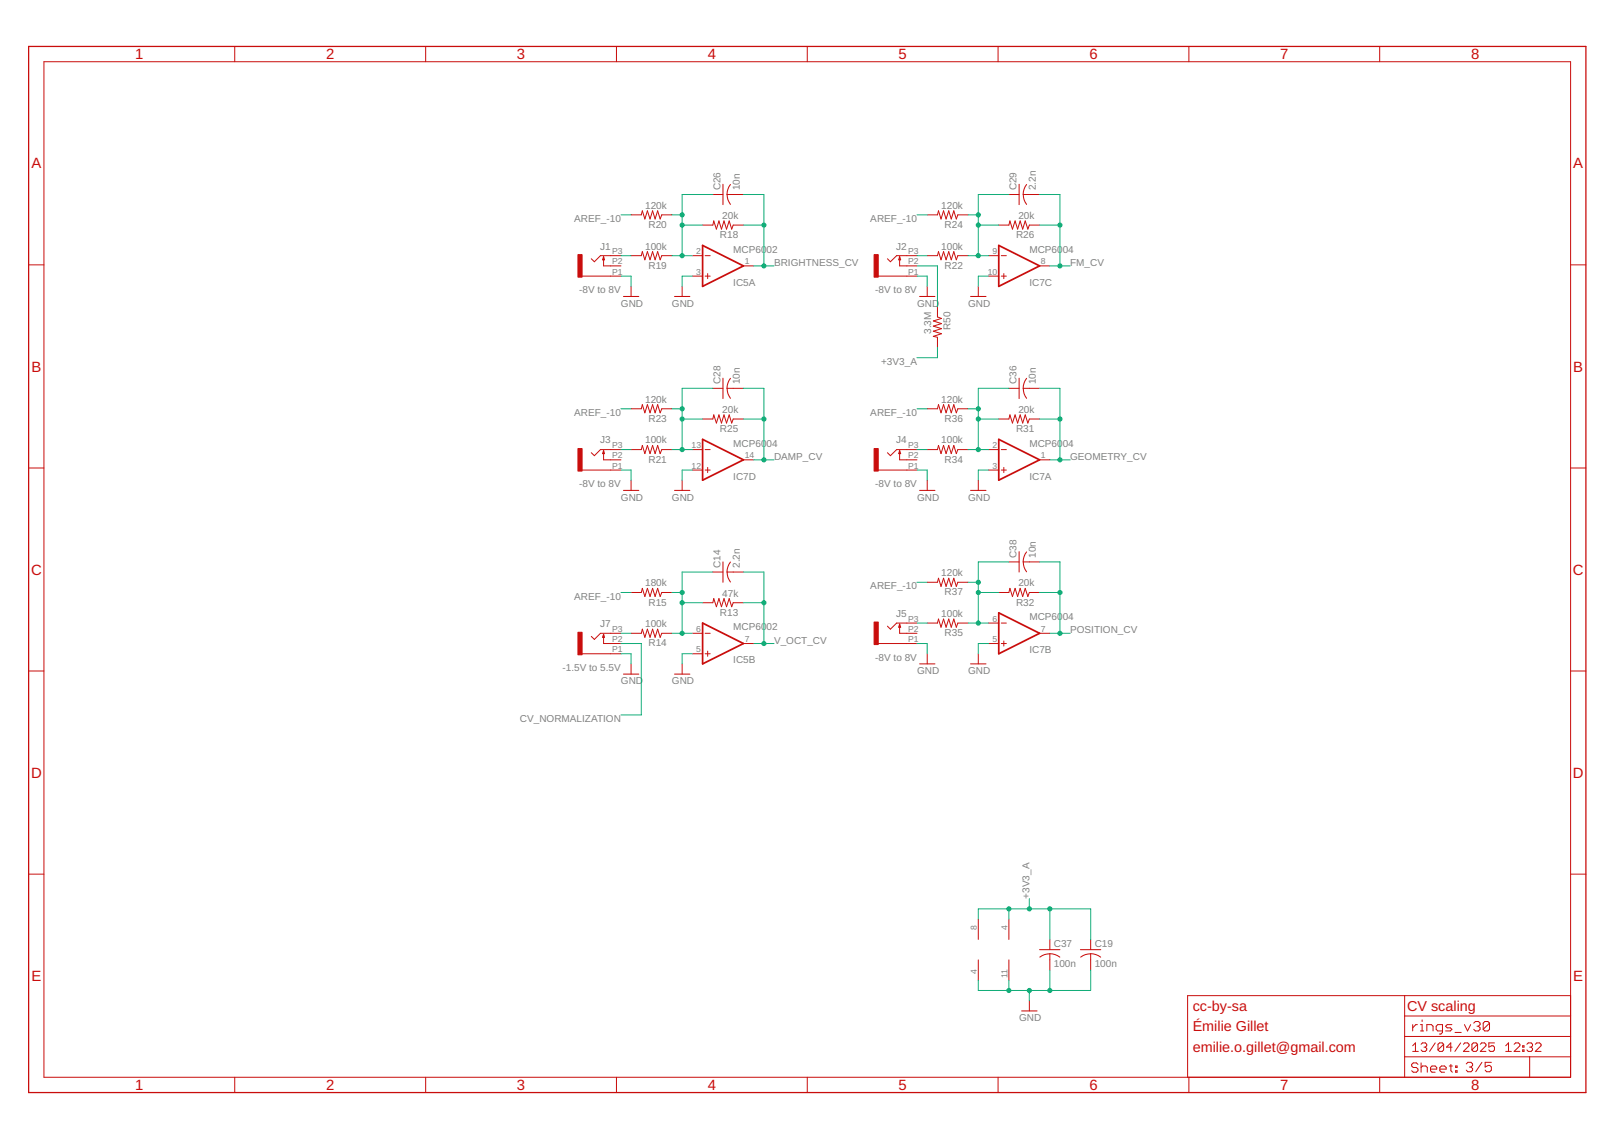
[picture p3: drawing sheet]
<svg xmlns="http://www.w3.org/2000/svg" width="297mm" height="210mm" viewBox="0 0 297 210" stroke-linecap="round" stroke-linejoin="round" font-family="sans-serif">
<g fill="none" stroke="#c90d0c" stroke-width=".18">
<path d="M8.1 11.4h281v187h-281zM43.2 8.6v2.8M78.3 8.6v2.8M113.5 8.6v2.8M148.6 8.6v2.8M183.7 8.6v2.8M218.8 8.6v2.8M253.9 8.6v2.8M116.1 39.6h1.9l.2-.8 .5 1.5 .4-1.5 .5 1.5 .5-1.5 .5 1.5 .4-1.5 .5 1.5 .3-.7h1.9M131.2 35.8h1.9M133.8 35.8h3M170.6 39.6h1.9l.2-.8 .5 1.5 .5-1.5 .4 1.5 .5-1.5 .5 1.5 .4-1.5 .5 1.5 .3-.7h1.9"/>
<path d="M185.7 35.8h1.9M188.3 35.8h3M5.3 48.8h2.8M107.1 50.8h7.2M111.1 47.3v1.7h3.2M114.3 47.1h-3.8l-1.1 1.1-.6-.6M116.1 47.1h1.9l.2-.8 .5 1.5 .4-1.5 .5 1.5 .5-1.5 .5 1.5 .4-1.5 .5 1.5 .3-.7h1.9M116.1 52.7v1.9M125.5 52.7v1.9M127.4 50.8h1.9M127.4 47.1h1.9M129.3 41.4h1.9l.2-.7 .4 1.5 .5-1.5 .5 1.5 .4-1.5 .5 1.5 .5-1.5 .5 1.5 .2-.8h1.9"/>
<path d="M129.8 50.8h.9M129.8 47.1h.9M130.2 50.4v.9M136.8 49h1.9M161.6 50.8h7.2M165.6 47.3v1.7h3.2M168.8 47.1h-3.8l-1.1 1.1-.6-.6M170.6 47.1h1.9l.2-.8 .5 1.5 .5-1.5 .4 1.5 .5-1.5 .5 1.5 .4-1.5 .5 1.5 .3-.7h1.9M170.6 52.7v1.9M172.5 56.5v1.9l.8 .2-1.5 .5 1.5 .5-1.5 .4 1.5 .5-1.5 .5 1.5 .4-1.5 .5 .7 .2v1.9M180 52.7v1.9M181.9 50.8h1.9"/>
<path d="M181.9 47.1h1.9M183.8 41.4h1.9l.2-.7 .4 1.5 .5-1.5 .5 1.5 .4-1.5 .5 1.5 .5-1.5 .5 1.5 .2-.8h1.9M184.3 50.8h.9M184.3 47.1h.9M184.7 50.4v.9M191.3 49h1.9M289.1 48.8h2.8M116.1 75.3h1.9l.2-.8 .5 1.5 .4-1.5 .5 1.5 .5-1.5 .5 1.5 .4-1.5 .5 1.5 .3-.7h1.9M129.3 77.2h1.9l.2-.8 .4 1.5 .5-1.5 .5 1.5 .4-1.5 .5 1.5 .5-1.5 .5 1.5 .2-.7h1.9M131.2 71.5h1.9M133.8 71.5h3M170.6 75.3h1.9l.2-.8 .5 1.5 .5-1.5 .4 1.5 .5-1.5 .5 1.5 .4-1.5 .5 1.5 .3-.7h1.9"/>
<path d="M183.8 77.2h1.9l.2-.8 .4 1.5 .5-1.5 .5 1.5 .4-1.5 .5 1.5 .5-1.5 .5 1.5 .2-.7h1.9M185.7 71.5h1.9M188.3 71.5h3M5.3 86.2h2.8M107.1 86.6h7.2M111.1 83v1.7h3.2M114.3 82.8h-3.8l-1.1 1.1-.6-.5M116.1 82.8h1.9l.2-.8 .5 1.5 .4-1.5 .5 1.5 .5-1.5 .5 1.5 .4-1.5 .5 1.5 .3-.7h1.9M116.1 88.4v1.9M125.5 88.4v1.9M127.4 86.6h1.9M127.4 82.8h1.9"/>
<path d="M129.8 86.6h.9M129.8 82.8h.9M130.2 86.1v.9M136.8 84.7h1.9M161.6 86.6h7.2M165.6 83v1.7h3.2M168.8 82.8h-3.8l-1.1 1.1-.6-.5M170.6 82.8h1.9l.2-.8 .5 1.5 .5-1.5 .4 1.5 .5-1.5 .5 1.5 .4-1.5 .5 1.5 .3-.7h1.9M170.6 88.4v1.9M180 88.4v1.9M181.9 86.6h1.9M181.9 82.8h1.9"/>
<path d="M184.3 86.6h.9M184.3 82.8h.9M184.7 86.1v.9M191.3 84.7h1.9M289.1 86.2h2.8M111.1 116.8v1.7h3.2M114.3 116.6h-3.8l-1.1 1.1-.6-.5M116.1 116.6h1.9l.2-.8 .5 1.5 .4-1.5 .5 1.5 .5-1.5 .5 1.5 .4-1.5 .5 1.5 .3-.7h1.9M116.1 109.1h1.9l.2-.8 .5 1.5 .4-1.5 .5 1.5 .5-1.5 .5 1.5 .4-1.5 .5 1.5 .3-.7h1.9M127.4 116.6h1.9M129.3 111h1.9l.2-.8 .4 1.5 .5-1.5 .5 1.5 .4-1.5 .5 1.5 .5-1.5 .5 1.5 .2-.7h1.9M129.8 116.6h.9"/>
<path d="M130.2 119.9v.9M131.2 105.3h1.9M133.8 105.3h3M136.8 118.5h1.9M161.6 118.5h7.2M165.6 114.9v1.7h3.2M168.8 114.7h-3.8l-1.1 1.1-.6-.5M170.6 114.7h1.9l.2-.7 .5 1.5 .5-1.5 .4 1.5 .5-1.5 .5 1.5 .4-1.5 .5 1.5 .3-.8h1.9M170.6 107.2h1.9l.2-.7 .5 1.5 .5-1.5 .4 1.5 .5-1.5 .5 1.5 .4-1.5 .5 1.5 .3-.8h1.9M181.9 118.5h1.9M181.9 114.7h1.9M183.8 109.1h1.9l.2-.8 .4 1.5 .5-1.5 .5 1.5 .4-1.5 .5 1.5 .5-1.5 .5 1.5 .2-.7h1.9"/>
<path d="M184.3 118.5h.9M184.3 114.7h.9M184.7 118v1M185.7 103.5h1.9M188.3 103.5h3M191.3 116.6h1.9M5.3 123.5h2.8M107.1 120.4h7.2M116.1 122.2v1.9M125.5 122.2v1.9M127.4 120.4h1.9M129.8 120.4h.9"/>
<path d="M170.6 120.4v1.8M180 120.4v1.8M289.1 123.5h2.8M5.3 161h2.8M180 169.2v3.8M180 176.7v3.8M185.7 169.2v3.8M185.7 176.7v3.8M193.2 173v1.9M193.2 175.6v3M200.7 173v1.9M200.7 175.6v3"/>
<path d="M289.1 161h2.8M43.2 198.4v2.8M78.3 198.4v2.8M113.5 198.4v2.8M148.6 198.4v2.8M183.7 198.4v2.8M189.4 184.3v1.8M218.8 198.4v2.8M253.9 198.4v2.8M258.5 194.6h30.6M258.5 183.3v15.1M258.5 190.8h30.6"/>
<path d="M258.5 187.1h30.6M260 188.7v1.1M260 192.6l.5-.6v1.6M260 193.6h1M260.9 188.7h-.3l-.6 .6M261 196l-.3-.3h-.6l-.3 .3v.3l.3 .3h.6l.3 .2v.3l-.3 .3h-.6l-.3-.3M261.4 188.7h.3v1.1M261.4 189.8h.6M261.5 192.3l.3-.3h.5l.3 .3v.3l-.3 .2M261.5 195.7v1.7M261.5 196.6l.3-.3h.6l.3 .3v.8M261.7 187.8v.3"/>
<path d="M262.1 192.8h.2M262.3 192.8l.3 .3v.2l-.3 .3h-.5l-.3-.3M262.6 189.8v-1.1h.8l.3 .3v.8M263.3 196.8h1.1v-.2l-.3-.3h-.6l-.2 .3v.5l.2 .3h.6M264.1 192l-1 1.6M265 196.8h1.1v-.2l-.2-.3h-.6l-.3 .3v.5l.3 .3h.6M265.5 189.8h-.9l-.3-.3v-.5l.3-.3h.9v1.4l-.3 .3h-.3M265.7 192.3v1l-.3 .3h-.5l-.3-.3M265.7 192.3l-.3-.3h-.5l-.3 .3v1M265.7 192.3l-1.1 1M266.7 196.3h.6M267 196v1.1l.3 .3"/>
<path d="M267.2 188.7h-.9l-.3 .3 .3 .3h.6l.3 .2-.3 .3h-.9M267.3 192.8h-1.1l.8-.8v1.6M267.8 190.1h1.1M267.9 196.3h.3v.3h-.3zM267.9 197.1h.3v.3h-.3zM268.8 192l-1 1.6M269.3 192.3l.3-.3h.5l.3 .3v.3l-1.1 1h1.1M269.5 188.7l.6 1.1 .6-1.1M269.9 195.9l.3-.3h.5l.3 .3v.3l-.3 .3M270.4 196.5h.3M270.7 196.5l.3 .3v.2l-.3 .3h-.5l-.3-.3M271.2 188.4l.3-.3h.6l.3 .3v.3l-.3 .3"/>
<path d="M271.8 189h.3M271.9 192.3v1l-.2 .3h-.6l-.2-.3M271.9 192.3l-.2-.3h-.6l-.2 .3v1M271.9 192.3l-1 1M272.1 189l.3 .3v.2l-.3 .3h-.6l-.3-.3M272.4 192.3l.3-.3h.5l.3 .3v.3l-1.1 1h1.1M272.7 195.6l-1.1 1.7M274.1 188.4v1.1l-.3 .3h-.5l-.3-.3M274.1 188.4l-.3-.3h-.5l-.3 .3v1.1M274.1 188.4l-1.1 1.1M274.5 195.6h-1.2v.9l.6-.3h.3l.3 .3v.5l-.3 .3h-.6l-.3-.3M275 192h-1v.8l.8-.2 .2 .2v.5l-.2 .3h-.5l-.3-.3"/>
<path d="M277.1 193.6h1.1M277.1 192.6l.5-.6v1.6M278.7 192.3l.2-.3h.5l.3 .3v.3l-1 1h1M280.2 193.3h.3v.3h-.3zM280.2 192.6h.3v.2h-.3zM281 192.3l.3-.3h.5l.2 .3v.3l-.2 .2M281.5 192.8h.3M281.5 194.6v3.8M281.8 192.8l.2 .3v.2l-.2 .3h-.5l-.3-.3M282.6 192.3l.2-.3h.5l.3 .3v.3l-1 1h1M289.1 183.3h-70.5v15.1"/>
</g>
<path d="M5.3 8.6h286.6v192.6h-286.6z" fill="none" stroke="#c90d0c" stroke-width=".23"/>
<path d="M129.3 45.2l7.5 3.8-7.5 3.7zM183.8 45.2l7.5 3.8-7.5 3.7zM129.3 80.9l7.5 3.8-7.5 3.7zM183.8 80.9l7.5 3.8-7.5 3.7zM129.3 114.7l7.5 3.8-7.5 3.7zM183.8 112.8l7.5 3.8-7.5 3.8z" fill="none" stroke="#c90d0c" stroke-width=".32"/>
<g fill="none" stroke="#c90d0c" stroke-width=".19">
<path d="M133.1 33.9v3.8M134.4 34a2.96 2.96 0 0 0 0 3.6M187.6 33.9v3.8M188.9 34a2.96 2.96 0 0 0 0 3.6M111.1 47.3l.2 .5h-.4zM114.7 54.6h2.9M124.1 54.6h2.9M165.6 47.3l.2 .5h-.4zM169.2 54.6h2.9M178.6 54.6h2.9M133.1 69.6v3.8M134.4 69.7a2.99 2.99 0 0 0 0 3.6"/>
<path d="M187.6 69.6v3.8M188.9 69.7a2.99 2.99 0 0 0 0 3.6M111.1 83l.2 .5h-.4zM114.7 90.3h2.9M124.1 90.3h2.9M165.6 83l.2 .5h-.4zM169.2 90.3h2.9M178.6 90.3h2.9M111.1 116.8l.2 .5h-.4zM133.1 103.5v3.7M134.4 103.5a2.99 2.99 0 0 0 0 3.7M165.6 114.9l.2 .6h-.4z"/>
<path d="M187.6 101.6v3.7M188.9 101.6a2.96 2.96 0 0 0 0 3.7M114.7 124.1h2.9M124.1 124.1h2.9M169.2 122.2h2.9M178.6 122.2h2.9M191.3 174.9h3.8M191.4 176.2a2.99 2.99 0 0 1 3.7 0M198.8 174.9h3.8M198.9 176.2a2.99 2.99 0 0 1 3.7 0M188 186.1h2.9"/>
</g>
<g fill="#c90d0c" stroke="#c90d0c" stroke-width=".18">
<path d="M106.4 46.9h.7v4.1h-.7z"/>
<path d="M160.9 46.9h.7v4.1h-.7z"/>
<path d="M106.4 82.6h.7v4.1h-.7z"/>
<path d="M160.9 82.6h.7v4.1h-.7z"/>
<path d="M106.4 116.4h.7v4.2h-.7z"/>
<path d="M160.9 114.5h.7v4.2h-.7z"/>
</g>
<g fill="none" stroke="#0dab76" stroke-width=".18">
<path d="M114.3 39.6h1.8M123.7 39.6h1.8M131.2 35.8h-5.7v11.3M136.8 35.8h3.8v13.2M168.8 39.6h1.8M178.2 39.6h1.8M185.7 35.8h-5.7v11.3M191.3 35.8h3.8v13.2M114.3 50.8h1.8v1.9M114.3 47.1h1.8M123.7 47.1h3.7M125.5 41.4h3.8"/>
<path d="M127.4 50.8h-1.9v1.9M136.8 41.4h3.8M138.7 49h3.8M168.8 50.8h1.8v1.9M168.8 47.1h1.8M168.8 49h3.7v7.5M178.2 47.1h3.7M180 41.4h3.8M181.9 50.8h-1.9v1.9M191.3 41.4h3.8M193.2 49h3.8M114.3 75.3h1.8"/>
<path d="M123.7 75.3h1.8M125.5 77.2h3.8M131.2 71.5h-5.7v11.3M136.8 71.5h3.8v13.2M136.8 77.2h3.8M168.8 75.3h1.8M172.5 64v1.9h-3.7M178.2 75.3h1.8M180 77.2h3.8M185.7 71.5h-5.7v11.3M191.3 71.5h3.8v13.2M191.3 77.2h3.8"/>
<path d="M114.3 86.6h1.8v1.8M114.3 82.8h1.8M123.7 82.8h3.7M127.4 86.6h-1.9v1.8M138.7 84.7h3.8M168.8 86.6h1.8v1.8M168.8 82.8h1.8M178.2 82.8h3.7M181.9 86.6h-1.9v1.8M193.2 84.7h3.8M114.3 118.5h3.7v13.1h-3.7M114.3 109.1h1.8"/>
<path d="M114.3 116.6h1.8M123.7 109.1h1.8M123.7 116.6h3.7M125.5 111h3.8M131.2 105.3h-5.7v11.3M136.8 105.3h3.8v13.2M136.8 111h3.8M138.7 118.5h3.8M168.8 118.5h1.8v1.9M168.8 107.2h1.8M168.8 114.7h1.8M178.2 107.2h1.8"/>
<path d="M178.2 114.7h3.7M180 109.1h3.8M181.9 118.5h-1.9v1.9M185.7 103.5h-5.7v11.2M191.3 103.5h3.8v13.1M191.3 109.1h3.8M193.2 116.6h3.8M114.3 120.4h1.8v1.8M127.4 120.4h-1.9v1.8M180 169.2v-1.9h20.7v5.7M185.7 167.3v1.9M189.4 165.5v1.8"/>
<path d="M193.2 167.3v5.7M193.2 178.6v3.8M200.7 178.6v3.8h-20.7v-1.9M185.7 180.5v1.9M189.4 182.4v1.9"/>
</g>
<g fill="#0dab76" stroke="#0dab76" stroke-width=".18">
<circle cx="189.4" cy="182.4" r=".38"/>
<circle cx="185.7" cy="182.4" r=".38"/>
<circle cx="193.2" cy="182.4" r=".38"/>
<circle cx="125.5" cy="47.1" r=".38"/>
<circle cx="125.5" cy="41.4" r=".38"/>
<circle cx="125.5" cy="39.6" r=".38"/>
<circle cx="140.6" cy="49" r=".38"/>
<circle cx="140.6" cy="41.4" r=".38"/>
<circle cx="180" cy="47.1" r=".38"/>
<circle cx="180" cy="41.4" r=".38"/>
<circle cx="180" cy="39.6" r=".38"/>
<circle cx="195.1" cy="49" r=".38"/>
<circle cx="195.1" cy="41.4" r=".38"/>
<circle cx="125.5" cy="82.8" r=".38"/>
<circle cx="125.5" cy="77.2" r=".38"/>
<circle cx="125.5" cy="75.3" r=".38"/>
<circle cx="195.1" cy="84.7" r=".38"/>
<circle cx="195.1" cy="77.2" r=".38"/>
<circle cx="180" cy="82.8" r=".38"/>
<circle cx="180" cy="77.2" r=".38"/>
<circle cx="180" cy="75.3" r=".38"/>
<circle cx="189.4" cy="167.3" r=".38"/>
<circle cx="185.7" cy="167.3" r=".38"/>
<circle cx="193.2" cy="167.3" r=".38"/>
<circle cx="140.6" cy="84.7" r=".38"/>
<circle cx="140.6" cy="77.2" r=".38"/>
<circle cx="125.5" cy="116.6" r=".38"/>
<circle cx="125.5" cy="111" r=".38"/>
<circle cx="125.5" cy="109.1" r=".38"/>
<circle cx="140.6" cy="118.5" r=".38"/>
<circle cx="140.6" cy="111" r=".38"/>
<circle cx="180" cy="114.7" r=".38"/>
<circle cx="180" cy="109.1" r=".38"/>
<circle cx="180" cy="107.2" r=".38"/>
<circle cx="195.1" cy="116.6" r=".38"/>
<circle cx="195.1" cy="109.1" r=".38"/>
</g>
<g font-size="2.7" fill="#c90d0c">
<text x="24.9" y="10.9">1</text>
<text x="60" y="10.9">2</text>
<text x="95.1" y="10.9">3</text>
<text x="130.2" y="10.9">4</text>
<text x="165.4" y="10.9">5</text>
<text x="200.5" y="10.9">6</text>
<text x="235.6" y="10.9">7</text>
<text x="270.7" y="10.9">8</text>
<text x="5.8" y="31">A</text>
<text x="289.5" y="31">A</text>
<text x="5.8" y="68.4">B</text>
<text x="289.5" y="68.4">B</text>
<text x="5.7" y="105.8">C</text>
<text x="289.5" y="105.8">C</text>
<text x="5.7" y="143.2">D</text>
<text x="289.5" y="143.2">D</text>
<text x="5.8" y="180.6">E</text>
<text x="289.5" y="180.6">E</text>
<text x="24.9" y="200.7">1</text>
<text x="60" y="200.7">2</text>
<text x="95.1" y="200.7">3</text>
<text x="130.2" y="200.7">4</text>
<text x="165.4" y="200.7">5</text>
<text x="200.5" y="200.7">6</text>
<text x="235.6" y="200.7">7</text>
<text x="270.7" y="200.7">8</text>
</g>
<g font-size="2.6" fill="#c90d0c">
<text x="219.5" y="186.1">cc-by-sa</text>
<text x="219.5" y="189.9">Émilie Gillet</text>
<text x="259" y="186.1">CV scaling</text>
<text x="219.5" y="193.7">emilie.o.gillet@gmail.com</text>
</g>
<g font-size="1.8" fill="#808080">
<text x="132.6" y="35.1" transform="rotate(-90 132.6 35.1)">C26</text>
<text x="136.2" y="35.1" transform="rotate(-90 136.2 35.1)">10n</text>
<text x="187.1" y="35.1" transform="rotate(-90 187.1 35.1)">C29</text>
<text x="190.7" y="35.1" transform="rotate(-90 190.7 35.1)">2.2n</text>
<text x="105.7" y="40.9">AREF_-10</text>
<text x="118.7" y="38.4">120k</text>
<text x="119.3" y="42">R20</text>
<text x="132.9" y="40.3">20k</text>
<text x="160.2" y="40.9">AREF_-10</text>
<text x="173.2" y="38.4">120k</text>
<text x="173.8" y="42">R24</text>
<text x="187.4" y="40.3">20k</text>
<text x="110.4" y="46">J1</text>
<text x="118.7" y="45.9">100k</text>
<text x="132.5" y="43.9">R18</text>
<text x="134.9" y="46.5">MCP60</text>
<text x="141.1" y="46.5">02</text>
<text x="164.9" y="46">J2</text>
<text x="173.2" y="45.9">100k</text>
<text x="187" y="43.9">R26</text>
<text x="189.4" y="46.5">MCP60</text>
<text x="195.6" y="46.5">04</text>
<text x="119.3" y="49.5">R19</text>
<text x="134.9" y="52.6">IC5A</text>
<text x="142.5" y="49">BRIGHTNESS_CV</text>
<text x="173.8" y="49.5">R22</text>
<text x="189.4" y="52.6">IC7C</text>
<text x="197" y="49">FM_CV</text>
<text x="106.6" y="54">-8V to 8V</text>
<text x="114.3" y="56.5">GND</text>
<text x="123.7" y="56.5">GND</text>
<text x="161.1" y="54">-8V to 8V</text>
<text x="168.8" y="56.5">GND</text>
<text x="178.2" y="56.5">GND</text>
<text x="171.4" y="61.5" transform="rotate(-90 171.4 61.5)">3.3M</text>
<text x="174.9" y="60.8" transform="rotate(-90 174.9 60.8)">R50</text>
<text x="132.6" y="70.8" transform="rotate(-90 132.6 70.8)">C28</text>
<text x="136.2" y="70.8" transform="rotate(-90 136.2 70.8)">10n</text>
<text x="162.2" y="67.2">+3V3_A</text>
<text x="187.1" y="70.8" transform="rotate(-90 187.1 70.8)">C36</text>
<text x="190.7" y="70.8" transform="rotate(-90 190.7 70.8)">10n</text>
<text x="105.7" y="76.6">AREF_-10</text>
<text x="118.7" y="74.1">120k</text>
<text x="119.3" y="77.7">R23</text>
<text x="132.9" y="76">20k</text>
<text x="160.2" y="76.6">AREF_-10</text>
<text x="173.2" y="74.1">120k</text>
<text x="173.8" y="77.7">R36</text>
<text x="187.4" y="76">20k</text>
<text x="110.4" y="81.7">J3</text>
<text x="118.7" y="81.7">100k</text>
<text x="132.5" y="79.6">R25</text>
<text x="134.9" y="82.2">MCP60</text>
<text x="141.1" y="82.2">04</text>
<text x="164.9" y="81.7">J4</text>
<text x="173.2" y="81.7">100k</text>
<text x="187" y="79.6">R31</text>
<text x="189.4" y="82.2">MCP60</text>
<text x="195.6" y="82.2">04</text>
<text x="106.6" y="89.7">-8V to 8V</text>
<text x="119.3" y="85.2">R21</text>
<text x="134.9" y="88.3">IC7D</text>
<text x="142.5" y="84.7">DAMP_CV</text>
<text x="161.1" y="89.7">-8V to 8V</text>
<text x="173.8" y="85.2">R34</text>
<text x="189.4" y="88.3">IC7A</text>
<text x="197" y="84.7">GEOMETRY_CV</text>
<text x="114.3" y="92.2">GND</text>
<text x="123.7" y="92.2">GND</text>
<text x="168.8" y="92.2">GND</text>
<text x="178.2" y="92.2">GND</text>
<text x="118.7" y="108">180k</text>
<text x="132.6" y="104.6" transform="rotate(-90 132.6 104.6)">C14</text>
<text x="136.2" y="104.6" transform="rotate(-90 136.2 104.6)">2.2n</text>
<text x="173.2" y="106.1">120k</text>
<text x="187.1" y="102.7" transform="rotate(-90 187.1 102.7)">C38</text>
<text x="187.4" y="108">20k</text>
<text x="190.7" y="102.7" transform="rotate(-90 190.7 102.7)">10n</text>
<text x="105.7" y="110.4">AREF_-10</text>
<text x="119.3" y="111.5">R15</text>
<text x="132.5" y="113.4">R13</text>
<text x="132.9" y="109.8">47k</text>
<text x="160.2" y="108.5">AREF_-10</text>
<text x="164.9" y="113.6">J5</text>
<text x="173.2" y="113.6">100k</text>
<text x="173.8" y="109.6">R37</text>
<text x="187" y="111.5">R32</text>
<text x="110.4" y="115.5">J7</text>
<text x="118.7" y="115.5">100k</text>
<text x="119.3" y="119">R14</text>
<text x="134.9" y="116">MCP60</text>
<text x="141.1" y="116">02</text>
<text x="142.5" y="118.5">V_OCT_CV</text>
<text x="173.8" y="117.1">R35</text>
<text x="189.4" y="114.2">MCP60</text>
<text x="195.6" y="114.2">04</text>
<text x="197" y="116.6">POSITION_CV</text>
<text x="103.5" y="123.6">-1.5V to 5.5V</text>
<text x="134.9" y="122.1">IC5B</text>
<text x="161.1" y="121.7">-8V to 8V</text>
<text x="168.8" y="124.1">GND</text>
<text x="178.2" y="124.1">GND</text>
<text x="189.4" y="120.3">IC7B</text>
<text x="114.3" y="126">GND</text>
<text x="123.7" y="126">GND</text>
<text x="95.7" y="133">CV_NORMALIZATION</text>
<text x="189.4" y="165.5" transform="rotate(-90 189.4 165.5)">+3V3_A</text>
<text x="194" y="178">100n</text>
<text x="194" y="174.4">C37</text>
<text x="201.5" y="178">100n</text>
<text x="201.5" y="174.4">C19</text>
<text x="187.6" y="188">GND</text>
</g>
<g font-size="1.6" fill="#808080">
<text x="112.7" y="46.8">P3</text>
<text x="128.2" y="46.8">2</text>
<text x="167.2" y="46.8">P3</text>
<text x="182.7" y="46.8">9</text>
<text x="112.7" y="50.6">P1</text>
<text x="112.7" y="48.7">P2</text>
<text x="128.2" y="50.6">3</text>
<text x="137.1" y="48.7">1</text>
<text x="167.2" y="50.6">P1</text>
<text x="167.2" y="48.7">P2</text>
<text x="181.8" y="50.6">10</text>
<text x="191.6" y="48.7">8</text>
<text x="112.7" y="82.5">P3</text>
<text x="127.3" y="82.5">13</text>
<text x="167.2" y="82.5">P3</text>
<text x="182.7" y="82.5">2</text>
<text x="112.7" y="86.3">P1</text>
<text x="112.7" y="84.4">P2</text>
<text x="127.3" y="86.3">12</text>
<text x="137.1" y="84.4">14</text>
<text x="167.2" y="86.3">P1</text>
<text x="167.2" y="84.4">P2</text>
<text x="182.7" y="86.3">3</text>
<text x="191.6" y="84.4">1</text>
<text x="112.7" y="116.3">P3</text>
<text x="112.7" y="118.2">P2</text>
<text x="128.2" y="116.3">6</text>
<text x="137.1" y="118.2">7</text>
<text x="167.2" y="118.2">P1</text>
<text x="167.2" y="114.5">P3</text>
<text x="167.2" y="116.3">P2</text>
<text x="182.7" y="114.5">6</text>
<text x="182.7" y="118.2">5</text>
<text x="191.6" y="116.3">7</text>
<text x="112.7" y="120.1">P1</text>
<text x="128.2" y="120.1">5</text>
<text x="179.8" y="171.3" transform="rotate(-90 179.8 171.3)">8</text>
<text x="185.4" y="171.3" transform="rotate(-90 185.4 171.3)">4</text>
<text x="179.8" y="179.4" transform="rotate(-90 179.8 179.4)">4</text>
<text x="185.4" y="180.1" transform="rotate(-90 185.4 180.1)">11</text>
</g>
</svg>
